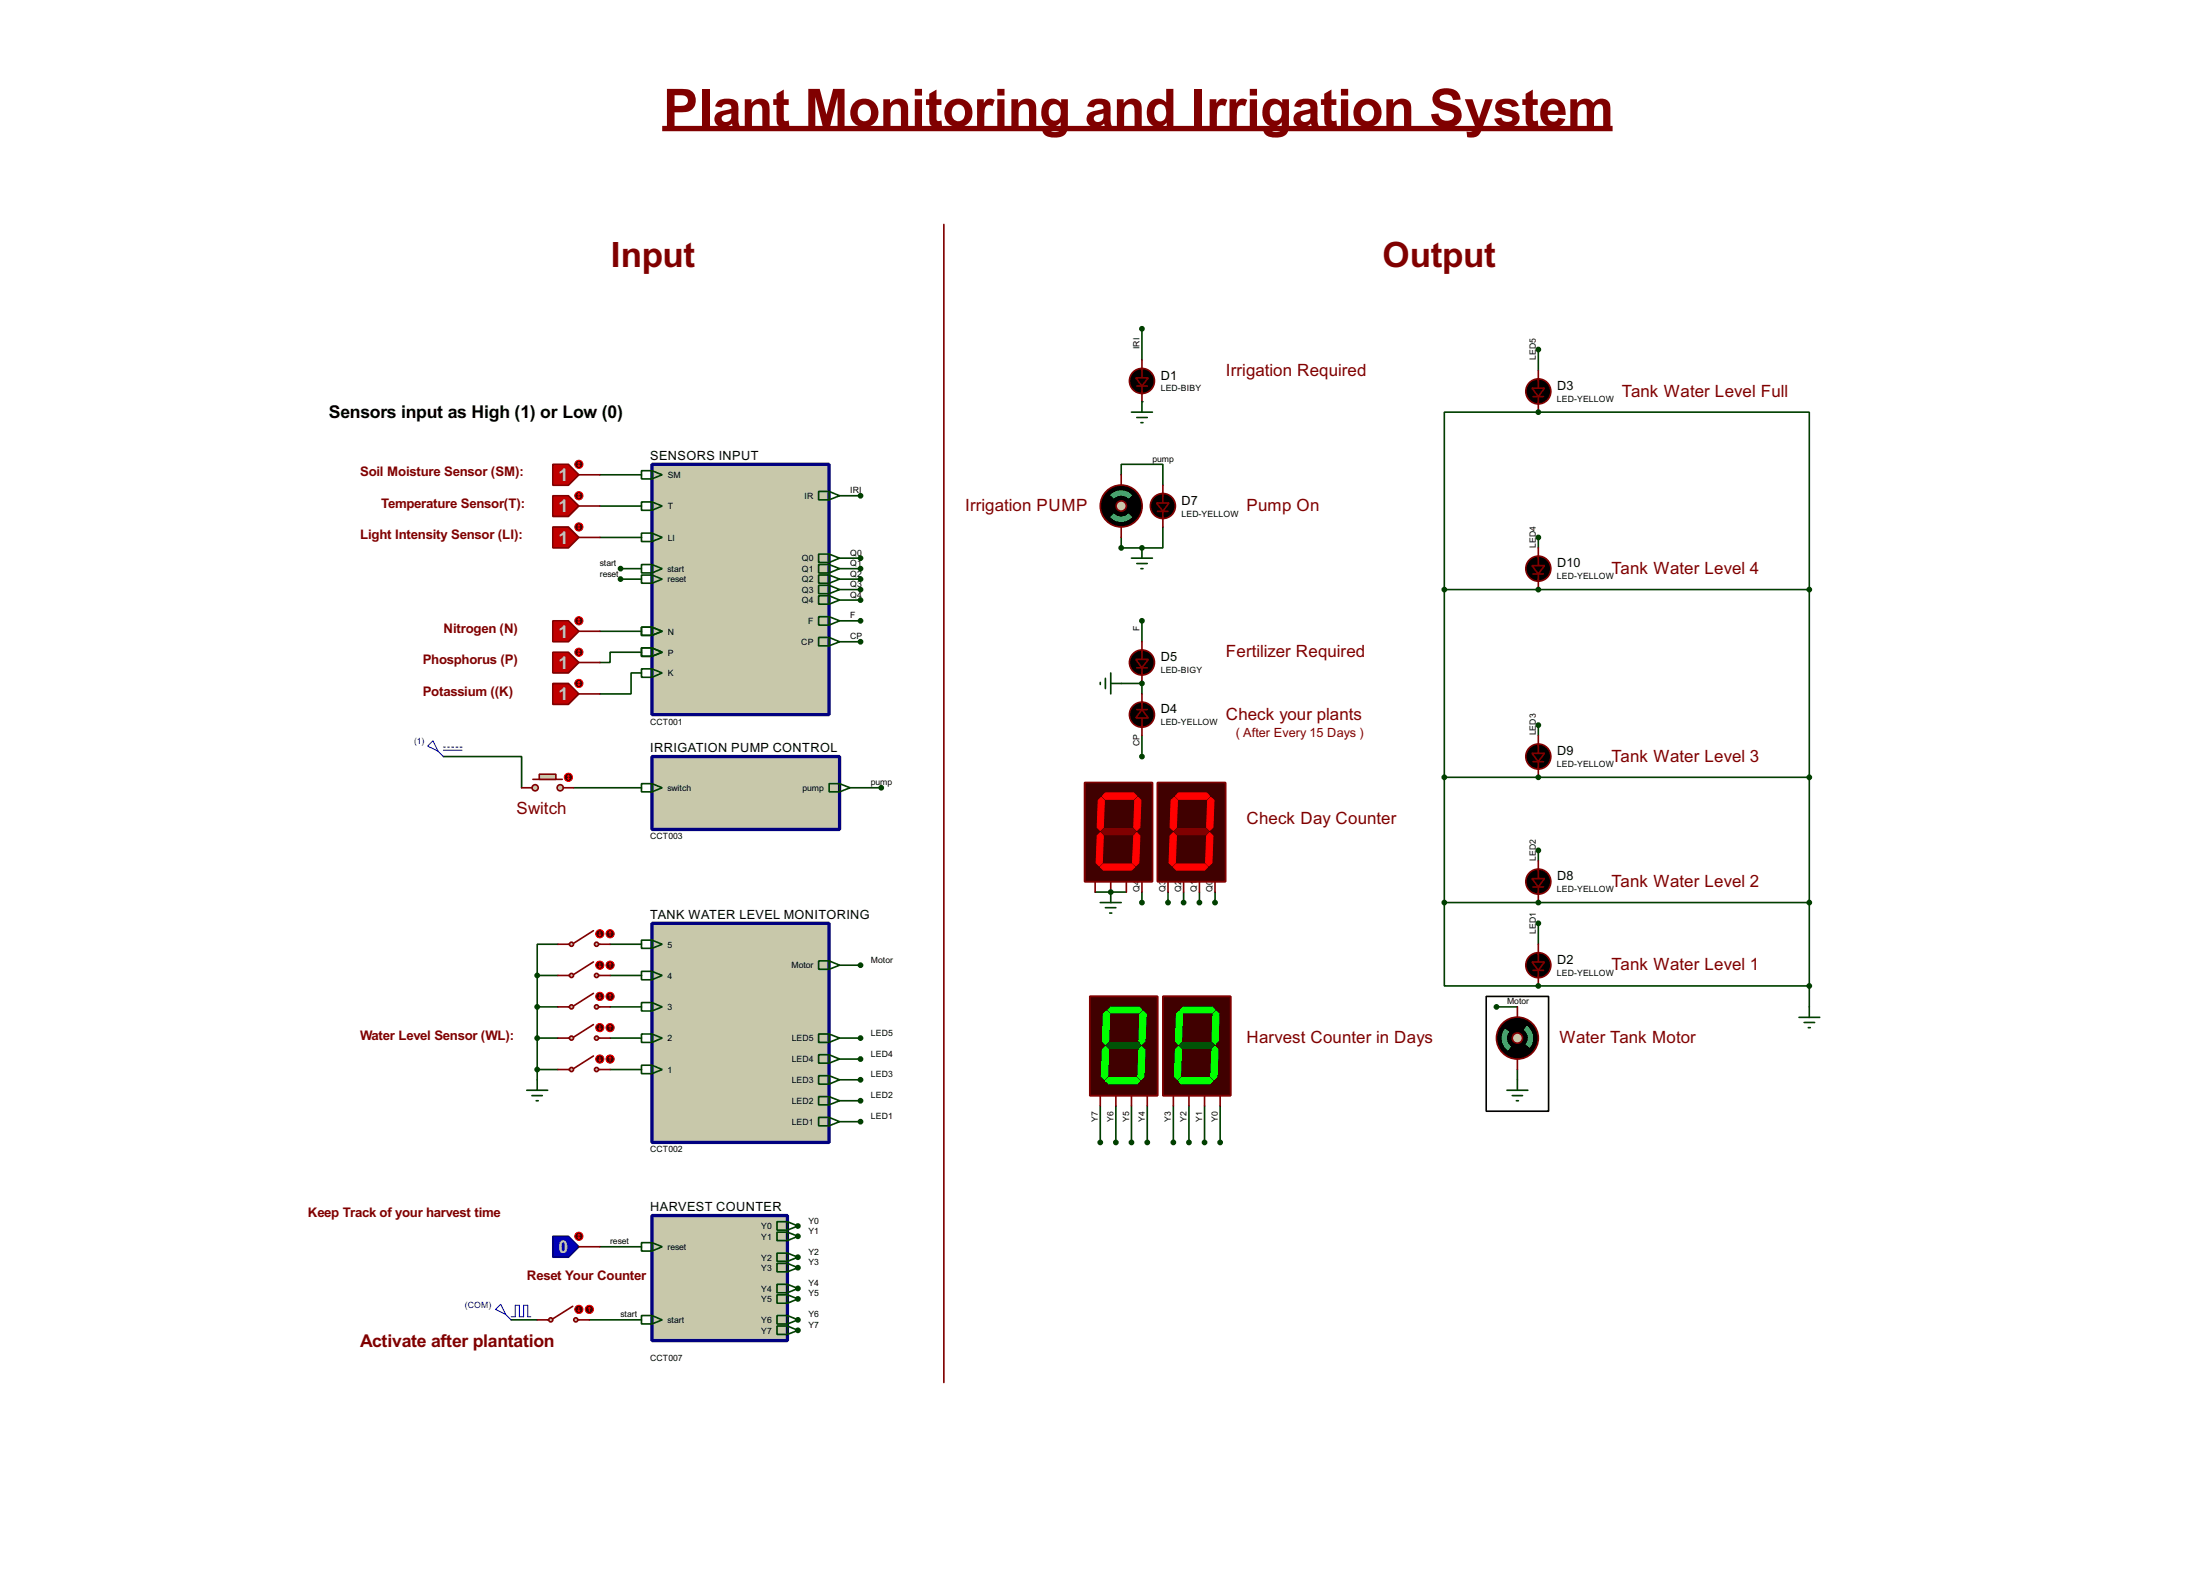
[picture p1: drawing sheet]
<svg xmlns="http://www.w3.org/2000/svg" width="536mm" height="383mm" viewBox="0 0 536 383" stroke-linecap="round" stroke-linejoin="round" font-family="sans-serif">
<path d="M351.8 143.6v76.2M440.7 143.6v76.2M369.6 260.4v2.5" fill="none" stroke="#004000" stroke-width=".4"/>
<circle cx="374.7" cy="143.6" r=".2" fill="#004000"/>
<path d="M351.8 143.6h88.9M351.8 189.3h88.9" fill="none" stroke="#004000" stroke-width=".4"/>
<circle cx="374.7" cy="189.3" r=".2" fill="#004000"/>
<path d="M351.8 219.8h88.9" fill="none" stroke="#004000" stroke-width=".4"/>
<circle cx="374.7" cy="219.8" r=".2" fill="#004000"/>
<path d="M351.8 219.8v20.3h22.9" fill="none" stroke="#004000" stroke-width=".4"/>
<circle cx="374.7" cy="240.1" r=".2" fill="#004000"/>
<g fill="none" stroke="#004000" stroke-width=".4">
<path d="M374.7 130.9v2.5M351.8 143.6v-43.2h88.9v43.2M374.7 176.6v2.5M374.7 207.1v2.5M440.7 219.8v25.4M204.5 235h5.1M374.7 224.8v5.1M204.5 252.8h5.1M204.5 257.9h5.1M374.7 240.1h66M204.5 262.9h5.1M204.5 268h5.1"/>
<path d="M204.5 273.1h5.1"/>
</g>
<circle cx="374.7" cy="100.4" r=".2" fill="#004000"/>
<g fill="none" stroke="#004000" stroke-width=".4">
<path d="M374.7 85.1v5.1M146.1 115.6h10.2M273.1 115.6v-2.5h10.2v5.1M146.1 123.2h10.2M146.1 130.9h10.2M204.5 120.7h5.1M273.1 130.9v2.5M146.1 153.7h10.2M156.3 158.8h-7.7v2.5h-2.5M204.5 151.2h5.1M156.3 163.9h-2.6v5.1h-7.6M108 184.2h19.1v7.6"/>
<path d="M139.8 191.8h16.5M364.5 245.2h5.1"/>
</g>
<circle cx="278.2" cy="133.4" r=".2" fill="#004000"/>
<path d="M283.3 128.3v5.1h-10.2M204.5 156.3h5.1M207.1 191.8h7.6" fill="none" stroke="#004000" stroke-width=".4"/>
<circle cx="278.2" cy="97.8" r=".2" fill="#004000"/>
<path d="M278.2 80.1v7.6" fill="none" stroke="#004000" stroke-width=".4"/>
<circle cx="278.2" cy="166.4" r=".2" fill="#004000"/>
<g fill="none" stroke="#004000" stroke-width=".4">
<path d="M204.5 135.9h5.1M204.5 138.5h5.1M204.5 141h5.1M204.5 143.6h5.1M278.2 151.2v5.1M273.1 166.4h5.1v2.6M278.2 179.1v5.1M266.8 217.2h3.8M278.2 217.2v2.6M284.5 217.2v2.6M288.3 217.2v2.6M292.2 217.2v2.6"/>
<path d="M296 217.2v2.6"/>
</g>
<circle cx="270.6" cy="217.2" r=".2" fill="#004000"/>
<path d="M270.6 217.2h3.8" fill="none" stroke="#004000" stroke-width=".4"/>
<circle cx="270.6" cy="217.2" r=".2" fill="#004000"/>
<path d="M204.5 146.1h5.1" fill="none" stroke="#004000" stroke-width=".4"/>
<g fill="#004000">
<circle cx="194.4" cy="298.5" r=".2"/>
<circle cx="194.4" cy="301" r=".2"/>
<circle cx="194.4" cy="306.1" r=".2"/>
<circle cx="194.4" cy="308.7" r=".2"/>
<circle cx="194.4" cy="313.7" r=".2"/>
<circle cx="194.4" cy="316.3" r=".2"/>
<circle cx="194.4" cy="321.4" r=".2"/>
<circle cx="194.4" cy="323.9" r=".2"/>
</g>
<g fill="none" stroke="#004000" stroke-width=".4">
<path d="M151.2 138.5h5.1M151.2 141h5.1M130.9 237.5h5M130.9 237.5v25.4M135.9 229.9h-5v7.6M148.6 229.9h7.7M148.6 237.5h7.7M130.9 245.2h5M130.9 252.8h5M148.6 245.2h7.7M148.6 252.8h7.7M130.9 260.4h5"/>
<path d="M148.6 260.4h7.7M268 269.3v8.9M271.8 269.3v8.9M275.6 269.3v8.9M279.5 269.3v8.9M285.8 269.3v8.9M289.6 269.3v8.9M293.4 269.3v8.9M297.2 269.3v8.9M146.1 303.6h10.2M124.5 321.4h6.4M143.6 321.4h12.7"/>
</g>
<path d="M158.8 113.1h43.2v60.9h-43.2z" fill="#c8c8aa" stroke="#000080" stroke-width=".8"/>
<g fill="none" stroke="#004000" stroke-width=".4">
<path d="M156.3 114.6h2.5l2.5 1-2.5 1h-2.5zM158.8 114.6v2M156.3 122.2h2.5l2.5 1-2.5 1.1h-2.5zM156.3 129.8h2.5l2.5 1.1-2.5 1h-2.5zM158.8 122.2v2.1M158.8 129.8v2.1M156.3 152.7h2.5l2.5 1-2.5 1h-2.5zM156.3 157.8h2.5l2.5 1-2.5 1h-2.5zM158.8 152.7v2M158.8 157.8v2M156.3 162.9h2.5l2.5 1-2.5 1h-2.5zM158.8 162.9v2"/>
<path d="M367.1 265.5h5.1M368.4 266.8h2.5M369.4 268h.5M369.6 262.9v2.6"/>
</g>
<g fill="#000" stroke="#800000" stroke-width=".4">
<path d="M373.2 234.2h3l-1.5 2.1z"/>
<circle cx="374.7" cy="235" r="3.1"/>
<circle cx="369.6" cy="252.8" r="5.1"/>
</g>
<path d="M373.4 236.3h2.6M374.7 229.9v4.3M374.7 236.3v3.8" fill="none" stroke="#800000" stroke-width=".4"/>
<path d="M373.7 235h2M374.2 234.5h1v1h-1zM374.7 234v2" fill="none" stroke="#000040" stroke-width=".24"/>
<path d="M161.3 31.3h231.5" fill="none" stroke="#800000" stroke-width="1.3" stroke-linecap="butt"/>
<circle cx="369.6" cy="252.8" r="1.25" fill="#c8c8aa" stroke="#800000" stroke-width=".4"/>
<g fill="#000" stroke="#000" stroke-width=".4">
<path d="M367.1 249.9a3.7 3.7 0 0 1 4.8-.1l-.7 1a2.54 2.54 0 0 0-3.6 .4l-1-.7z" fill-rule="evenodd"/>
<path d="M368.1 254.8a2.5 2.5 0 0 0 3.5-.5l1 .8a3.7 3.7 0 0 1-5.3 .7z" fill-rule="evenodd"/>
</g>
<g fill="#00c0c0">
<path d="M366.6 250.5l1 .7a2.51 2.51 0 0 0 .5 3.6l-.8 1a3.7 3.7 0 0 1-.7-5.3z" fill-rule="evenodd"/>
<path d="M371.9 249.8a3.7 3.7 0 0 1 .7 5.3l-1-.8a2.45 2.45 0 0 0-.4-3.5z" fill-rule="evenodd"/>
</g>
<path d="M373.4 139.8h2.6M374.7 133.4v4.3M374.7 139.8v3.8M374.7 179.1v4.3M373.4 185.5h2.6M374.7 185.5v3.8M373.4 216h2.6M374.7 209.6v4.3M374.7 216v3.8M369.6 245.2v2.5M369.6 257.9v2.5" fill="none" stroke="#800000" stroke-width=".4"/>
<g fill="#000" stroke="#800000" stroke-width=".4">
<path d="M373.2 137.7h3l-1.5 2.1zM373.2 183.4h3l-1.5 2.1zM373.2 213.9h3l-1.5 2.1z"/>
<circle cx="374.7" cy="138.5" r="3.1"/>
<circle cx="374.7" cy="184.2" r="3.1"/>
<circle cx="374.7" cy="214.7" r="3.1"/>
</g>
<path d="M373.7 138.5h2M374.2 138h1v1h-1zM374.7 137.5v2M373.7 184.2h2M374.2 183.7h1v1h-1zM374.7 183.2v2M373.7 214.7h2M374.2 214.2h1v1h-1zM374.7 213.7v2" fill="none" stroke="#000040" stroke-width=".24"/>
<path d="M362 242.6h15.2v28h-15.2z" fill="none" stroke="#000" stroke-width=".4"/>
<g fill="#004000" stroke="#004000" stroke-width=".4">
<circle cx="351.8" cy="143.6" r=".5"/>
<circle cx="440.7" cy="143.6" r=".5"/>
<circle cx="351.8" cy="189.3" r=".5"/>
<circle cx="440.7" cy="189.3" r=".5"/>
<circle cx="351.8" cy="219.8" r=".5"/>
<circle cx="440.7" cy="219.8" r=".5"/>
<circle cx="374.7" cy="143.6" r=".5"/>
<circle cx="374.7" cy="189.3" r=".5"/>
<circle cx="374.7" cy="219.8" r=".5"/>
<circle cx="374.7" cy="240.1" r=".5"/>
</g>
<path d="M158.8 224.8h43.2v53.4h-43.2z" fill="#c8c8aa" stroke="#000080" stroke-width=".8"/>
<g fill="none" stroke="#004000" stroke-width=".4">
<path d="M156.3 228.9h2.5l2.5 1-2.5 1h-2.5zM156.3 236.5h2.5l2.5 1-2.5 1.1h-2.5zM158.8 228.9v2M158.8 236.5v2.1M199.4 234h2.6l2.5 1-2.5 1h-2.6zM202 234v2M156.3 259.4h2.5l2.5 1-2.5 1h-2.5zM156.3 244.1h2.5l2.5 1.1-2.5 1h-2.5zM156.3 251.8h2.5l2.5 1-2.5 1h-2.5zM158.8 244.1v2.1M158.8 251.8v2M158.8 259.4v2"/>
<path d="M199.4 256.8h2.6l2.5 1.1-2.5 1h-2.6zM199.4 251.8h2.6l2.5 1-2.5 1h-2.6zM202 251.8v2M202 256.8v2.1M438.2 247.7h5.1M439.5 249h2.5M440.5 250.2h.5M440.7 245.2v2.5M128.3 265.5h5.1M129.6 266.8h2.5M130.6 268h.5M130.9 262.9v2.6"/>
<path d="M199.4 261.9h2.6l2.5 1-2.5 1.1h-2.6zM199.4 267h2.6l2.5 1-2.5 1h-2.6zM199.4 272.1h2.6l2.5 1-2.5 1h-2.6zM202 261.9v2.1M202 267v2M202 272.1v2"/>
</g>
<g fill="#004000" stroke="#004000" stroke-width=".4">
<circle cx="209.6" cy="235" r=".5"/>
<circle cx="209.6" cy="252.8" r=".5"/>
<circle cx="209.6" cy="257.9" r=".5"/>
<circle cx="209.6" cy="262.9" r=".5"/>
<circle cx="209.6" cy="268" r=".5"/>
<circle cx="209.6" cy="273.1" r=".5"/>
<circle cx="374.7" cy="130.9" r=".5"/>
<circle cx="374.7" cy="176.6" r=".5"/>
<circle cx="374.7" cy="207.1" r=".5"/>
<circle cx="374.7" cy="224.8" r=".5"/>
<circle cx="440.7" cy="240.1" r=".5"/>
<circle cx="374.7" cy="100.4" r=".5"/>
<circle cx="374.7" cy="85.1" r=".5"/>
<circle cx="364.5" cy="245.2" r=".5"/>
</g>
<g fill="#000" stroke="#800000" stroke-width=".4">
<path d="M373.2 94.5h3l-1.5 2.1z"/>
<circle cx="374.7" cy="95.3" r="3.1"/>
</g>
<path d="M373.4 96.6h2.6M374.7 90.2v4.3M374.7 96.6v3.8" fill="none" stroke="#800000" stroke-width=".4"/>
<path d="M373.7 95.3h2M374.2 94.8h1v1h-1zM374.7 94.3v2" fill="none" stroke="#000040" stroke-width=".24"/>
<path d="M134.7 113.1h3.8l2.5 2.5-2.5 2.6h-3.8z" fill-rule="evenodd" fill="#c00000" stroke="#800000" stroke-width=".4"/>
<path d="M141 115.6h5.1" fill="none" stroke="#800000" stroke-width=".4"/>
<circle cx="141" cy="113.1" r="1" fill="#400000" stroke="#f00" stroke-width=".24"/>
<path d="M140.8 113.3l.2 .3M141 112.6v1M141 112.6l-.2 .2M141 112.6l.3 .2M141.3 113.3l-.3 .3" fill="none" stroke="#f00" stroke-width=".24"/>
<path d="M134.7 120.7h3.8l2.5 2.5-2.5 2.6h-3.8z" fill-rule="evenodd" fill="#c00000" stroke="#800000" stroke-width=".4"/>
<path d="M141 123.2h5.1" fill="none" stroke="#800000" stroke-width=".4"/>
<circle cx="141" cy="120.7" r="1" fill="#400000" stroke="#f00" stroke-width=".24"/>
<path d="M140.8 121l.2 .2M141 120.2v1M141 120.2l-.2 .3M141 120.2l.3 .3M141.3 121l-.3 .2" fill="none" stroke="#f00" stroke-width=".24"/>
<path d="M134.7 128.3h3.8l2.5 2.6-2.5 2.5h-3.8z" fill-rule="evenodd" fill="#c00000" stroke="#800000" stroke-width=".4"/>
<path d="M141 130.9h5.1" fill="none" stroke="#800000" stroke-width=".4"/>
<circle cx="141" cy="128.3" r="1" fill="#400000" stroke="#f00" stroke-width=".24"/>
<path d="M140.8 128.6l.2 .2M141 127.8v1M141 127.8l-.2 .3M141 127.8l.3 .3M141.3 128.6l-.3 .2" fill="none" stroke="#f00" stroke-width=".24"/>
<path d="M134.7 151.2h3.8l2.5 2.5-2.5 2.6h-3.8z" fill-rule="evenodd" fill="#c00000" stroke="#800000" stroke-width=".4"/>
<path d="M141 153.7h5.1" fill="none" stroke="#800000" stroke-width=".4"/>
<circle cx="141" cy="151.2" r="1" fill="#400000" stroke="#f00" stroke-width=".24"/>
<path d="M140.8 151.4l.2 .3M141 150.7v1M141 150.7l-.2 .2M141 150.7l.3 .2M141.3 151.4l-.3 .3" fill="none" stroke="#f00" stroke-width=".24"/>
<path d="M134.7 158.8h3.8l2.5 2.5-2.5 2.6h-3.8z" fill-rule="evenodd" fill="#c00000" stroke="#800000" stroke-width=".4"/>
<path d="M141 161.3h5.1" fill="none" stroke="#800000" stroke-width=".4"/>
<circle cx="141" cy="158.8" r="1" fill="#400000" stroke="#f00" stroke-width=".24"/>
<path d="M140.8 159.1l.2 .2M141 158.3v1M141 158.3l-.2 .3M141 158.3l.3 .3M141.3 159.1l-.3 .2" fill="none" stroke="#f00" stroke-width=".24"/>
<path d="M134.7 166.4h3.8l2.5 2.6-2.5 2.5h-3.8z" fill-rule="evenodd" fill="#c00000" stroke="#800000" stroke-width=".4"/>
<path d="M141 169h5.1" fill="none" stroke="#800000" stroke-width=".4"/>
<circle cx="141" cy="166.4" r="1" fill="#400000" stroke="#f00" stroke-width=".24"/>
<path d="M140.8 166.7l.2 .2M141 165.9v1M141 165.9l-.2 .3M141 165.9l.3 .3M141.3 166.7l-.3 .2" fill="none" stroke="#f00" stroke-width=".24"/>
<path d="M199.4 119.7h2.6l2.5 1-2.5 1h-2.6zM202 119.7v2M199.4 150.2h2.6l2.5 1-2.5 1h-2.6zM202 150.2v2M268 166.2v.5M269.3 165.2v2.5M270.6 166.4h2.5M270.6 163.9v5.1" fill="none" stroke="#004000" stroke-width=".4"/>
<g fill="#004000" stroke="#004000" stroke-width=".4">
<circle cx="209.6" cy="120.7" r=".5"/>
<circle cx="209.6" cy="151.2" r=".5"/>
</g>
<path d="M158.8 184.2h45.7v17.8h-45.7z" fill="#c8c8aa" stroke="#000080" stroke-width=".8"/>
<path d="M156.3 190.8h2.5l2.5 1-2.5 1h-2.5zM158.8 190.8v2M202 190.8h2.5l2.6 1-2.6 1h-2.5zM204.5 190.8v2" fill="none" stroke="#004000" stroke-width=".4"/>
<path d="M104.2 181.7l1.3-1.3 1.2 2.5zM106.7 182.9l1.3 1.3M108 181.9h.5M108 182.7h4.6M109 181.9h.5M110 181.9h.5M111.1 181.9h.5M112.1 181.9h.5" fill="none" stroke="#0000c0" stroke-width=".24"/>
<g fill="#c8c8aa" stroke="#800000" stroke-width=".4">
<circle cx="136.4" cy="191.8" r=".75"/>
<circle cx="130.3" cy="191.8" r=".75"/>
</g>
<path d="M129.8 189.8h7.2" fill="none" stroke="#800000" stroke-width=".4"/>
<path d="M131.4 188.5h4v1.3h-4z" fill="#c8c8aa" stroke="#800000" stroke-width=".4"/>
<path d="M127.1 191.8h2.5M137.2 191.8h2.6" fill="none" stroke="#800000" stroke-width=".4"/>
<circle cx="138.4" cy="189.3" r="1" fill="#400000" stroke="#f00" stroke-width=".24"/>
<path d="M138.2 189.5l.3 .3M138.5 188.8v1M138.5 188.8l-.3 .2M138.5 188.8l.2 .2M138.7 189.5l-.2 .3" fill="none" stroke="#f00" stroke-width=".24"/>
<g fill="#000" stroke="#800000" stroke-width=".4">
<path d="M281.7 122.5h3.1l-1.5 2z"/>
<circle cx="273.1" cy="123.2" r="5.1"/>
<circle cx="283.2" cy="123.2" r="3.1"/>
</g>
<path d="M283.3 118.2v4.3M282 124.5h2.5M283.3 124.5v3.8" fill="none" stroke="#800000" stroke-width=".4"/>
<path d="M282.2 123.2h2.1M282.8 122.7h1v1.1h-1zM283.3 122.2v2.1" fill="none" stroke="#000040" stroke-width=".24"/>
<circle cx="273.1" cy="123.2" r="1.25" fill="#c8c8aa" stroke="#800000" stroke-width=".4"/>
<g fill="#000" stroke="#000" stroke-width=".4">
<path d="M270.4 120.6l.9 .8a2.46 2.46 0 0 0 0 3.6l-.9 .9a3.7 3.7 0 0 1 0-5.3z" fill-rule="evenodd"/>
<path d="M274.9 121.4l.9-.8a3.7 3.7 0 0 1 0 5.3l-.9-.9a2.53 2.53 0 0 0 0-3.6z" fill-rule="evenodd"/>
</g>
<g fill="#00c0c0">
<path d="M270.4 120.6a3.7 3.7 0 0 1 5.4 0l-.9 .8a2.54 2.54 0 0 0-3.6 0z" fill-rule="evenodd"/>
<path d="M271.3 125a2.45 2.45 0 0 0 3.6 0l.9 .9a3.7 3.7 0 0 1-5.4 0z" fill-rule="evenodd"/>
</g>
<path d="M229.9 54.7v281.9M276.9 94h2.6M278.2 87.7v4.3M278.2 94v3.8M273.1 115.6v2.6M273.1 128.3v2.6M278.2 156.3v4.3M276.9 172.8h2.6M276.9 162.6h2.6M278.2 162.6v3.8M278.2 169v3.8M278.2 174.8v4.3" fill="none" stroke="#800000" stroke-width=".4"/>
<g fill="#004000" stroke="#004000" stroke-width=".4">
<circle cx="273.1" cy="133.4" r=".5"/>
<circle cx="278.1" cy="133.4" r=".5"/>
<circle cx="214.6" cy="191.8" r=".5"/>
<circle cx="209.6" cy="156.3" r=".5"/>
<circle cx="278.1" cy="80.1" r=".5"/>
<circle cx="278.1" cy="166.4" r=".5"/>
<circle cx="278.1" cy="151.2" r=".5"/>
<circle cx="209.6" cy="135.9" r=".5"/>
<circle cx="209.6" cy="138.5" r=".5"/>
<circle cx="209.6" cy="141" r=".5"/>
<circle cx="209.6" cy="143.6" r=".5"/>
</g>
<g fill="none" stroke="#004000" stroke-width=".4">
<path d="M278.2 97.8v2.6M275.6 100.4h5.1M276.9 101.7h2.6M277.9 102.9h.5M199.4 134.9h2.6l2.5 1-2.5 1.1h-2.6zM199.4 137.5h2.6l2.5 1-2.5 1h-2.6zM202 134.9v2.1M202 137.5v2M275.6 135.9h5.1M276.9 137.2h2.6M277.9 138.5h.5M278.2 133.4v2.5"/>
<path d="M199.4 155.2h2.6l2.5 1.1-2.5 1h-2.6zM199.4 140h2.6l2.5 1-2.5 1h-2.6zM199.4 142.5h2.6l2.5 1.1-2.5 1h-2.6zM202 140v2M202 142.5v2.1M202 155.2v2.1"/>
</g>
<g fill="#000" stroke="#800000" stroke-width=".4">
<path d="M276.7 92h3l-1.5 2zM278.2 172.8l1.5 2h-3zM276.7 160.6h3l-1.5 2z"/>
<circle cx="278.1" cy="92.8" r="3.1"/>
<circle cx="278.1" cy="174" r="3.1"/>
<circle cx="278.1" cy="161.3" r="3.1"/>
</g>
<path d="M277.2 174h2M277.7 173.5h1v1.1h-1zM278.2 173v2.1" fill="none" stroke="#000040" stroke-width=".24"/>
<path d="M282 190.6h16.5v24.1h-16.5z" fill="#400000" stroke="#800000" stroke-width=".4"/>
<g fill="#f00" stroke="#f00" stroke-width=".24">
<path d="M287.1 193.1h6.8l.8 .8-.8 .7h-6.8l-.8-.7z" fill-rule="evenodd"/>
<path d="M294.2 194.9l.7-.8 .8 .8-.2 6.6-.8 .7-.8-.7z" fill-rule="evenodd"/>
<path d="M285.3 194.9l.8-.8 .7 .8-.2 6.6-.8 .7-.8-.7z" fill-rule="evenodd"/>
<path d="M294.7 202.7l.8 .8-.3 6.6-.8 .8-.7-.8 .2-6.6z" fill-rule="evenodd"/>
<path d="M285.8 211.1l.8-.7h6.8l.8 .7-.8 .8h-6.8z" fill-rule="evenodd"/>
<path d="M285 203.5l.8-.8 .8 .8-.3 6.6-.7 .8-.8-.8z" fill-rule="evenodd"/>
</g>
<path d="M286.1 202.5l.7-.8h6.9l.7 .8-.7 .8h-6.9z" fill-rule="evenodd" fill="#800000" stroke="#800000" stroke-width=".24"/>
<path d="M284.5 214.7v2.5M288.3 214.7v2.5M292.2 214.7v2.5M296 214.7v2.5" fill="none" stroke="#800000" stroke-width=".4"/>
<path d="M264.2 190.6h16.5v24.1h-16.5z" fill="#400000" stroke="#800000" stroke-width=".4"/>
<g fill="#f00" stroke="#f00" stroke-width=".24">
<path d="M269.3 193.1h6.9l.7 .8-.7 .7h-6.9l-.8-.7z" fill-rule="evenodd"/>
<path d="M277.2 194.1l.7 .8-.2 6.6-.8 .7-.7-.7 .2-6.6z" fill-rule="evenodd"/>
<path d="M267.5 194.9l.8-.8 .7 .8-.2 6.6-.8 .7-.7-.7z" fill-rule="evenodd"/>
<path d="M276.9 202.7l.8 .8-.3 6.6-.7 .8-.8-.8 .3-6.6z" fill-rule="evenodd"/>
<path d="M268.8 210.4h6.8l.8 .7-.8 .8h-6.8l-.8-.8z" fill-rule="evenodd"/>
<path d="M268 202.7l.8 .8-.3 6.6-.7 .8-.8-.8 .3-6.6z" fill-rule="evenodd"/>
</g>
<path d="M269 201.7h6.9l.8 .8-.8 .8h-6.9l-.7-.8z" fill-rule="evenodd" fill="#800000" stroke="#800000" stroke-width=".24"/>
<path d="M266.8 214.7v2.5M270.6 214.7v2.5M274.4 214.7v2.5M278.2 214.7v2.5" fill="none" stroke="#800000" stroke-width=".4"/>
<g fill="#004000" stroke="#004000" stroke-width=".4">
<circle cx="278.1" cy="184.2" r=".5"/>
<circle cx="295.9" cy="219.8" r=".5"/>
<circle cx="292.1" cy="219.8" r=".5"/>
<circle cx="288.3" cy="219.8" r=".5"/>
<circle cx="284.5" cy="219.8" r=".5"/>
<circle cx="278.1" cy="219.8" r=".5"/>
<circle cx="270.5" cy="217.2" r=".5"/>
<circle cx="209.6" cy="146.1" r=".5"/>
</g>
<path d="M199.4 145.1h2.6l2.5 1-2.5 1h-2.6zM202 145.1v2M268 219.8h5.1M270.6 217.2v2.6M269.3 221h2.5M270.3 222.3h.5" fill="none" stroke="#004000" stroke-width=".4"/>
<path d="M158.8 296h33v30.4h-33z" fill="#c8c8aa" stroke="#000080" stroke-width=".8"/>
<g fill="none" stroke="#004000" stroke-width=".4">
<path d="M189.3 297.5h2.5l2.6 1-2.6 1h-2.5zM191.8 297.5v2M189.3 300h2.5l2.6 1-2.6 1.1h-2.5zM189.3 305.1h2.5l2.6 1-2.6 1h-2.5zM189.3 307.6h2.5l2.6 1.1-2.6 1h-2.5zM189.3 312.7h2.5l2.6 1-2.6 1.1h-2.5zM189.3 315.3h2.5l2.6 1-2.6 1h-2.5zM191.8 300v2.1M191.8 305.1v2M191.8 307.6v2.1M191.8 312.7v2.1M191.8 315.3v2"/>
<path d="M189.3 320.3h2.5l2.6 1.1-2.6 1h-2.5zM189.3 322.9h2.5l2.6 1-2.6 1h-2.5zM191.8 320.3v2.1M191.8 322.9v2"/>
</g>
<g fill="#004000" stroke="#004000" stroke-width=".4">
<circle cx="194.3" cy="298.5" r=".5"/>
<circle cx="194.3" cy="301" r=".5"/>
<circle cx="194.3" cy="306.1" r=".5"/>
<circle cx="194.3" cy="308.7" r=".5"/>
<circle cx="194.3" cy="313.7" r=".5"/>
<circle cx="194.3" cy="316.3" r=".5"/>
<circle cx="194.3" cy="321.4" r=".5"/>
<circle cx="194.3" cy="323.9" r=".5"/>
</g>
<path d="M283.3 242.6h16.5v24.2h-16.5z" fill="#400000" stroke="#800000" stroke-width=".4"/>
<g fill="#0f0" stroke="#0f0" stroke-width=".24">
<path d="M287.6 245.9l.7-.7h6.9l.8 .7-.8 .8h-6.9z" fill-rule="evenodd"/>
<path d="M295.5 246.9l.7-.7 .8 .7-.3 6.6-.7 .8-.8-.8z" fill-rule="evenodd"/>
<path d="M286.6 246.9l.7-.7 .8 .7-.3 6.6-.7 .8-.8-.8z" fill-rule="evenodd"/>
<path d="M295.2 255.6l.8-.8 .7 .8-.2 6.6-.8 .7-.8-.7z" fill-rule="evenodd"/>
<path d="M287.1 263.2l.7-.8h6.9l.8 .8-.8 .8h-6.9z" fill-rule="evenodd"/>
<path d="M286.3 255.6l.8-.8 .7 .8-.2 6.6-.8 .7-.7-.7z" fill-rule="evenodd"/>
</g>
<path d="M288.1 253.8h6.8l.8 .8-.8 .7h-6.8l-.8-.7z" fill-rule="evenodd" fill="#005300" stroke="#005300" stroke-width=".24"/>
<path d="M285.8 266.8v2.5M289.6 266.8v2.5M293.4 266.8v2.5M297.2 266.8v2.5" fill="none" stroke="#800000" stroke-width=".4"/>
<path d="M265.5 242.6h16.5v24.2h-16.5z" fill="#400000" stroke="#800000" stroke-width=".4"/>
<g fill="#0f0" stroke="#0f0" stroke-width=".24">
<path d="M269.8 245.9l.8-.7h6.8l.8 .7-.8 .8h-6.8z" fill-rule="evenodd"/>
<path d="M277.7 246.9l.7-.7 .8 .7-.3 6.6-.7 .8-.8-.8z" fill-rule="evenodd"/>
<path d="M268.8 246.9l.7-.7 .8 .7-.2 6.6-.8 .8-.8-.8z" fill-rule="evenodd"/>
<path d="M277.4 255.6l.8-.8 .7 .8-.2 6.6-.8 .7-.7-.7z" fill-rule="evenodd"/>
<path d="M269.3 263.2l.8-.8h6.8l.8 .8-.8 .8h-6.8z" fill-rule="evenodd"/>
<path d="M268.5 255.6l.8-.8 .8 .8-.3 6.6-.8 .7-.7-.7z" fill-rule="evenodd"/>
</g>
<path d="M269.5 254.6l.8-.8h6.9l.7 .8-.7 .7h-6.9z" fill-rule="evenodd" fill="#005300" stroke="#005300" stroke-width=".24"/>
<path d="M268 266.8v2.5M271.8 266.8v2.5M275.6 266.8v2.5M279.5 266.8v2.5" fill="none" stroke="#800000" stroke-width=".4"/>
<g fill="#004000" stroke="#004000" stroke-width=".4">
<circle cx="268" cy="278.2" r=".5"/>
<circle cx="271.8" cy="278.2" r=".5"/>
<circle cx="275.6" cy="278.2" r=".5"/>
<circle cx="279.4" cy="278.2" r=".5"/>
<circle cx="285.8" cy="278.2" r=".5"/>
<circle cx="289.6" cy="278.2" r=".5"/>
<circle cx="293.4" cy="278.2" r=".5"/>
<circle cx="297.2" cy="278.2" r=".5"/>
</g>
<path d="M122 317.6l1.2 2.5-2.5-1.3zM123.2 320.1l1.3 1.3M124.5 320.6h1v-2.8h1v2.8h1.1v-2.8h1v2.8h.7" fill="none" stroke="#0000c0" stroke-width=".24"/>
<g fill="#c8c8aa" stroke="#800000" stroke-width=".4">
<circle cx="140.2" cy="321.4" r=".5"/>
<circle cx="134.1" cy="321.4" r=".5"/>
</g>
<path d="M139.5 318.1l-4.8 3M130.9 321.4h2.8M140.8 321.4h2.8" fill="none" stroke="#800000" stroke-width=".4"/>
<circle cx="141" cy="318.8" r="1" fill="#400000" stroke="#f00" stroke-width=".24"/>
<path d="M140.8 319.1l.2 .2M141 318.3v1M141.3 319.1l-.3 .2" fill="none" stroke="#f00" stroke-width=".24"/>
<circle cx="143.5" cy="318.8" r="1" fill="#400000" stroke="#f00" stroke-width=".24"/>
<path d="M143.6 318.3l-.3 .3M143.6 318.3l.2 .3M143.6 318.3v1" fill="none" stroke="#f00" stroke-width=".24"/>
<path d="M156.3 137.5h2.5l2.5 1-2.5 1h-2.5zM158.8 137.5v2M156.3 140h2.5l2.5 1-2.5 1h-2.5zM158.8 140v2M156.3 320.3h2.5l2.5 1.1-2.5 1h-2.5zM158.8 320.3v2.1" fill="none" stroke="#004000" stroke-width=".4"/>
<g fill="#004000" stroke="#004000" stroke-width=".4">
<circle cx="151.1" cy="138.5" r=".5"/>
<circle cx="151.1" cy="141" r=".5"/>
</g>
<path d="M134.7 301h3.8l2.5 2.6-2.5 2.5h-3.8z" fill-rule="evenodd" fill="#0000c0" stroke="#000080" stroke-width=".4"/>
<path d="M141 303.6h5.1" fill="none" stroke="#800000" stroke-width=".4"/>
<circle cx="141" cy="301" r="1" fill="#400000" stroke="#f00" stroke-width=".24"/>
<path d="M140.8 301.3l.2 .3M141 300.5v1.1M141 300.5l-.2 .3M141 300.5l.3 .3M141.3 301.3l-.3 .3" fill="none" stroke="#f00" stroke-width=".24"/>
<path d="M156.3 302.6h2.5l2.5 1-2.5 1h-2.5zM158.8 302.6v2" fill="none" stroke="#004000" stroke-width=".4"/>
<g fill="#c8c8aa" stroke="#800000" stroke-width=".4">
<circle cx="145.3" cy="229.9" r=".5"/>
<circle cx="139.2" cy="229.9" r=".5"/>
</g>
<path d="M135.9 229.9h2.8M144.6 226.6l-4.8 3.1M145.9 229.9h2.7" fill="none" stroke="#800000" stroke-width=".4"/>
<circle cx="146.1" cy="227.4" r="1" fill="#400000" stroke="#f00" stroke-width=".24"/>
<path d="M145.9 227.6l.2 .3M146.1 226.9v1M146.4 227.6l-.3 .3" fill="none" stroke="#f00" stroke-width=".24"/>
<circle cx="148.6" cy="227.4" r="1" fill="#400000" stroke="#f00" stroke-width=".24"/>
<path d="M148.6 226.9l-.2 .2M148.6 226.9l.3 .2M148.6 226.9v1" fill="none" stroke="#f00" stroke-width=".24"/>
<g fill="#c8c8aa" stroke="#800000" stroke-width=".4">
<circle cx="145.3" cy="237.5" r=".5"/>
<circle cx="139.2" cy="237.5" r=".5"/>
</g>
<path d="M135.9 237.5h2.8M144.6 234.2l-4.8 3.1M145.9 237.5h2.7" fill="none" stroke="#800000" stroke-width=".4"/>
<circle cx="146.1" cy="235" r="1" fill="#400000" stroke="#f00" stroke-width=".24"/>
<path d="M145.9 235.3l.2 .2M146.1 234.5v1M146.4 235.3l-.3 .2" fill="none" stroke="#f00" stroke-width=".24"/>
<circle cx="148.6" cy="235" r="1" fill="#400000" stroke="#f00" stroke-width=".24"/>
<path d="M148.6 234.5l-.2 .3M148.6 234.5l.3 .3M148.6 234.5v1" fill="none" stroke="#f00" stroke-width=".24"/>
<g fill="#c8c8aa" stroke="#800000" stroke-width=".4">
<circle cx="145.3" cy="245.2" r=".5"/>
<circle cx="139.2" cy="245.2" r=".5"/>
</g>
<path d="M135.9 245.2h2.8M144.6 241.9l-4.8 3M145.9 245.2h2.7" fill="none" stroke="#800000" stroke-width=".4"/>
<circle cx="146.1" cy="242.6" r="1" fill="#400000" stroke="#f00" stroke-width=".24"/>
<path d="M145.9 242.9l.2 .2M146.1 242.1v1M146.4 242.9l-.3 .2" fill="none" stroke="#f00" stroke-width=".24"/>
<circle cx="148.6" cy="242.6" r="1" fill="#400000" stroke="#f00" stroke-width=".24"/>
<path d="M148.6 242.1l-.2 .3M148.6 242.1l.3 .3M148.6 242.1v1" fill="none" stroke="#f00" stroke-width=".24"/>
<g fill="#c8c8aa" stroke="#800000" stroke-width=".4">
<circle cx="145.3" cy="252.8" r=".5"/>
<circle cx="139.2" cy="252.8" r=".5"/>
</g>
<path d="M135.9 252.8h2.8M144.6 249.5l-4.8 3M145.9 252.8h2.7" fill="none" stroke="#800000" stroke-width=".4"/>
<circle cx="146.1" cy="250.2" r="1" fill="#400000" stroke="#f00" stroke-width=".24"/>
<path d="M145.9 250.5l.2 .3M146.1 249.7v1.1M146.4 250.5l-.3 .3" fill="none" stroke="#f00" stroke-width=".24"/>
<circle cx="148.6" cy="250.2" r="1" fill="#400000" stroke="#f00" stroke-width=".24"/>
<path d="M148.6 249.7l-.2 .3M148.6 249.7l.3 .3M148.6 249.7v1.1" fill="none" stroke="#f00" stroke-width=".24"/>
<g fill="#c8c8aa" stroke="#800000" stroke-width=".4">
<circle cx="145.3" cy="260.4" r=".5"/>
<circle cx="139.2" cy="260.4" r=".5"/>
</g>
<path d="M144.6 257.1l-4.8 3.1M135.9 260.4h2.8M145.9 260.4h2.7" fill="none" stroke="#800000" stroke-width=".4"/>
<circle cx="146.1" cy="257.9" r="1" fill="#400000" stroke="#f00" stroke-width=".24"/>
<path d="M145.9 258.1l.2 .3M146.1 257.4v1M146.4 258.1l-.3 .3" fill="none" stroke="#f00" stroke-width=".24"/>
<circle cx="148.6" cy="257.9" r="1" fill="#400000" stroke="#f00" stroke-width=".24"/>
<path d="M148.6 257.4l-.2 .2M148.6 257.4l.3 .2M148.6 257.4v1" fill="none" stroke="#f00" stroke-width=".24"/>
<g fill="#004000" stroke="#004000" stroke-width=".4">
<circle cx="130.8" cy="237.5" r=".5"/>
<circle cx="130.8" cy="245.2" r=".5"/>
<circle cx="130.8" cy="252.8" r=".5"/>
<circle cx="130.8" cy="260.4" r=".5"/>
</g>
<text font-size="14.3" fill="#800000" x="161.5" y="30.8">Plant Monitoring and Irrigation System</text>
<g font-size="9.5" fill="#800000">
<text x="148.7" y="65">Input</text>
<text x="336.7" y="65">Output</text>
</g>
<text font-size="4.8" x="80.1" y="101.7">Sensors input as High (1) or Low (0)</text>
<g font-size="4.8" fill="#c0c0c0">
<text x="136.1" y="117.1">1</text>
<text x="136.1" y="124.8">1</text>
<text x="136.1" y="132.4">1</text>
<text x="136.1" y="155.2">1</text>
<text x="136.1" y="162.9">1</text>
<text x="136.1" y="170.5">1</text>
<text x="136.1" y="305.1">0</text>
</g>
<text font-size="4.8" fill="#800000" x="87.7" y="327.9">Activate after plantation</text>
<g font-size="4.6" fill="#800000">
<text x="298.6" y="91.5">Irrigation Required</text>
<text x="395.1" y="96.6">Tank Water Level Full</text>
<text x="235.1" y="124.5">Irrigation PUMP</text>
<text x="303.6" y="124.5">Pump On</text>
<text x="392.5" y="139.7">Tank Water Level 4</text>
<text x="298.6" y="160.1">Fertilizer Required</text>
<text x="298.6" y="175.3">Check your plants</text>
<text x="392.5" y="185.5">Tank Water Level 3</text>
<text x="125.8" y="198.2">Switch</text>
<text x="303.6" y="200.7">Check Day Counter</text>
<text x="392.5" y="215.9">Tank Water Level 2</text>
<text x="392.5" y="236.3">Tank Water Level 1</text>
<text x="303.6" y="254">Harvest Counter in Days</text>
<text x="379.8" y="254">Water Tank Motor</text>
</g>
<g font-size="3.6" fill="#800000">
<text x="87.7" y="116">Soil Moisture Sensor (SM):</text>
<text x="92.8" y="123.7">Temperature Sensor(T):</text>
<text x="87.7" y="131.2">Light Intensity Sensor (LI):</text>
<text x="108.1" y="154.1">Nitrogen (N)</text>
<text x="103" y="161.8">Phosphorus (P)</text>
<text x="103" y="169.3">Potassium ((K)</text>
<text x="87.7" y="253.2">Water Level Sensor (WL):</text>
<text x="75" y="296.4">Keep Track of your harvest time</text>
<text x="128.4" y="311.6">Reset Your Counter</text>
</g>
<g font-size="3.5">
<text x="282.8" y="92.4">D1</text>
<text x="379.3" y="95">D3</text>
<text x="158.4" y="112.1">SENSORS INPUT</text>
<text x="287.8" y="122.8">D7</text>
<text x="379.3" y="138.1">D10</text>
<text x="282.8" y="160.9">D5</text>
<text x="282.8" y="173.6">D4</text>
<text x="158.4" y="183.2">IRRIGATION PUMP CONTROL</text>
<text x="379.3" y="183.9">D9</text>
<text x="379.3" y="214.3">D8</text>
<text x="158.4" y="223.8">TANK WATER LEVEL MONITORING</text>
<text x="379.3" y="234.7">D2</text>
<text x="158.4" y="295">HARVEST COUNTER</text>
</g>
<text font-size="3.5" fill="#800000" x="301" y="179.5">( After Every 15 Days )</text>
<g font-size="2.4">
<text x="277.6" y="85.1" transform="rotate(-90 277.6 85.1)">IRI</text>
<text x="374.1" y="87.6" transform="rotate(-90 374.1 87.6)">LED5</text>
<text x="282.7" y="95.3">LED-BIBY</text>
<text x="379.2" y="97.9">LED-YELLOW</text>
<text x="280.7" y="112.5">pump</text>
<text x="162.6" y="116.4">SM</text>
<text x="162.6" y="124">T</text>
<text x="196" y="121.5">IR</text>
<text x="207.1" y="120.1">IRI</text>
<text x="287.8" y="125.8">LED-YELLOW</text>
<text x="162.6" y="131.7">LI</text>
<text x="146.1" y="137.9">start</text>
<text x="195.3" y="136.7">Q0</text>
<text x="207.1" y="135.3">Q0</text>
<text x="207.1" y="137.9">Q1</text>
<text x="374.1" y="133.4" transform="rotate(-90 374.1 133.4)">LED4</text>
<text x="146.1" y="140.4">reset</text>
<text x="162.6" y="139.3">start</text>
<text x="162.6" y="141.8">reset</text>
<text x="195.3" y="139.3">Q1</text>
<text x="195.3" y="141.8">Q2</text>
<text x="207.1" y="140.4">Q2</text>
<text x="207.1" y="143">Q3</text>
<text x="379.2" y="141">LED-YELLOW</text>
<text x="195.3" y="144.4">Q3</text>
<text x="195.3" y="146.9">Q4</text>
<text x="207.1" y="145.5">Q4</text>
<text x="162.6" y="154.5">N</text>
<text x="196.8" y="152">F</text>
<text x="207.1" y="150.6">F</text>
<text x="207.1" y="155.7">CP</text>
<text x="277.6" y="153.7" transform="rotate(-90 277.6 153.7)">F</text>
<text x="162.6" y="159.6">P</text>
<text x="195.2" y="157.1">CP</text>
<text x="162.6" y="164.7">K</text>
<text x="282.7" y="163.9">LED-BIGY</text>
<text x="158.4" y="176.4">CCT001</text>
<text x="282.7" y="176.6">LED-YELLOW</text>
<text x="374.1" y="179.1" transform="rotate(-90 374.1 179.1)">LED3</text>
<text x="277.6" y="181.6" transform="rotate(-90 277.6 181.6)">CP</text>
<text x="212.1" y="191.2">pump</text>
<text x="379.2" y="186.8">LED-YELLOW</text>
<text x="162.6" y="192.6">switch</text>
<text x="195.4" y="192.6">pump</text>
<text x="158.4" y="204.4">CCT003</text>
<text x="374.1" y="209.6" transform="rotate(-90 374.1 209.6)">LED2</text>
<text x="277.6" y="217.2" transform="rotate(-90 277.6 217.2)">Q4</text>
<text x="283.9" y="217.2" transform="rotate(-90 283.9 217.2)">Q3</text>
<text x="287.7" y="217.2" transform="rotate(-90 287.7 217.2)">Q2</text>
<text x="291.6" y="217.2" transform="rotate(-90 291.6 217.2)">Q1</text>
<text x="295.4" y="217.2" transform="rotate(-90 295.4 217.2)">Q0</text>
<text x="379.2" y="217.2">LED-YELLOW</text>
<text x="374.1" y="227.3" transform="rotate(-90 374.1 227.3)">LED1</text>
<text x="162.6" y="230.7">5</text>
<text x="162.6" y="238.3">4</text>
<text x="192.8" y="235.8">Motor</text>
<text x="212.1" y="234.4">Motor</text>
<text x="379.2" y="237.6">LED-YELLOW</text>
<text x="162.6" y="246">3</text>
<text x="367.1" y="244.6">Motor</text>
<text x="162.6" y="253.6">2</text>
<text x="192.8" y="253.6">LED5</text>
<text x="212.1" y="252.2">LED5</text>
<text x="212.1" y="257.3">LED4</text>
<text x="162.6" y="261.2">1</text>
<text x="192.8" y="258.7">LED4</text>
<text x="192.8" y="263.7">LED3</text>
<text x="212.1" y="262.3">LED3</text>
<text x="192.8" y="268.8">LED2</text>
<text x="212.1" y="267.4">LED2</text>
<text x="192.8" y="273.9">LED1</text>
<text x="212.1" y="272.5">LED1</text>
<text x="267.4" y="273.1" transform="rotate(-90 267.4 273.1)">Y7</text>
<text x="271.2" y="273.1" transform="rotate(-90 271.2 273.1)">Y6</text>
<text x="275" y="273.1" transform="rotate(-90 275 273.1)">Y5</text>
<text x="278.9" y="273.1" transform="rotate(-90 278.9 273.1)">Y4</text>
<text x="285.2" y="273.1" transform="rotate(-90 285.2 273.1)">Y3</text>
<text x="289" y="273.1" transform="rotate(-90 289 273.1)">Y2</text>
<text x="292.8" y="273.1" transform="rotate(-90 292.8 273.1)">Y1</text>
<text x="296.6" y="273.1" transform="rotate(-90 296.6 273.1)">Y0</text>
<text x="158.4" y="280.6">CCT002</text>
<text x="185.4" y="299.3">Y0</text>
<text x="196.9" y="297.9">Y0</text>
<text x="148.6" y="303">reset</text>
<text x="162.6" y="304.4">reset</text>
<text x="185.4" y="301.8">Y1</text>
<text x="196.9" y="300.4">Y1</text>
<text x="196.9" y="305.5">Y2</text>
<text x="185.4" y="306.9">Y2</text>
<text x="185.4" y="309.5">Y3</text>
<text x="196.9" y="308.1">Y3</text>
<text x="185.4" y="314.5">Y4</text>
<text x="185.4" y="317.1">Y5</text>
<text x="196.9" y="313.1">Y4</text>
<text x="196.9" y="315.7">Y5</text>
<text x="151.2" y="320.8">start</text>
<text x="162.6" y="322.2">start</text>
<text x="185.4" y="322.2">Y6</text>
<text x="196.9" y="320.8">Y6</text>
<text x="196.9" y="323.3">Y7</text>
<text x="185.4" y="324.7">Y7</text>
<text x="158.4" y="331.4">CCT007</text>
</g>
<g font-size="2.4" fill="#0000c0">
<text x="100.9" y="181.2">(1)</text>
<text x="113.2" y="318.4">(COM)</text>
</g>
</svg>
